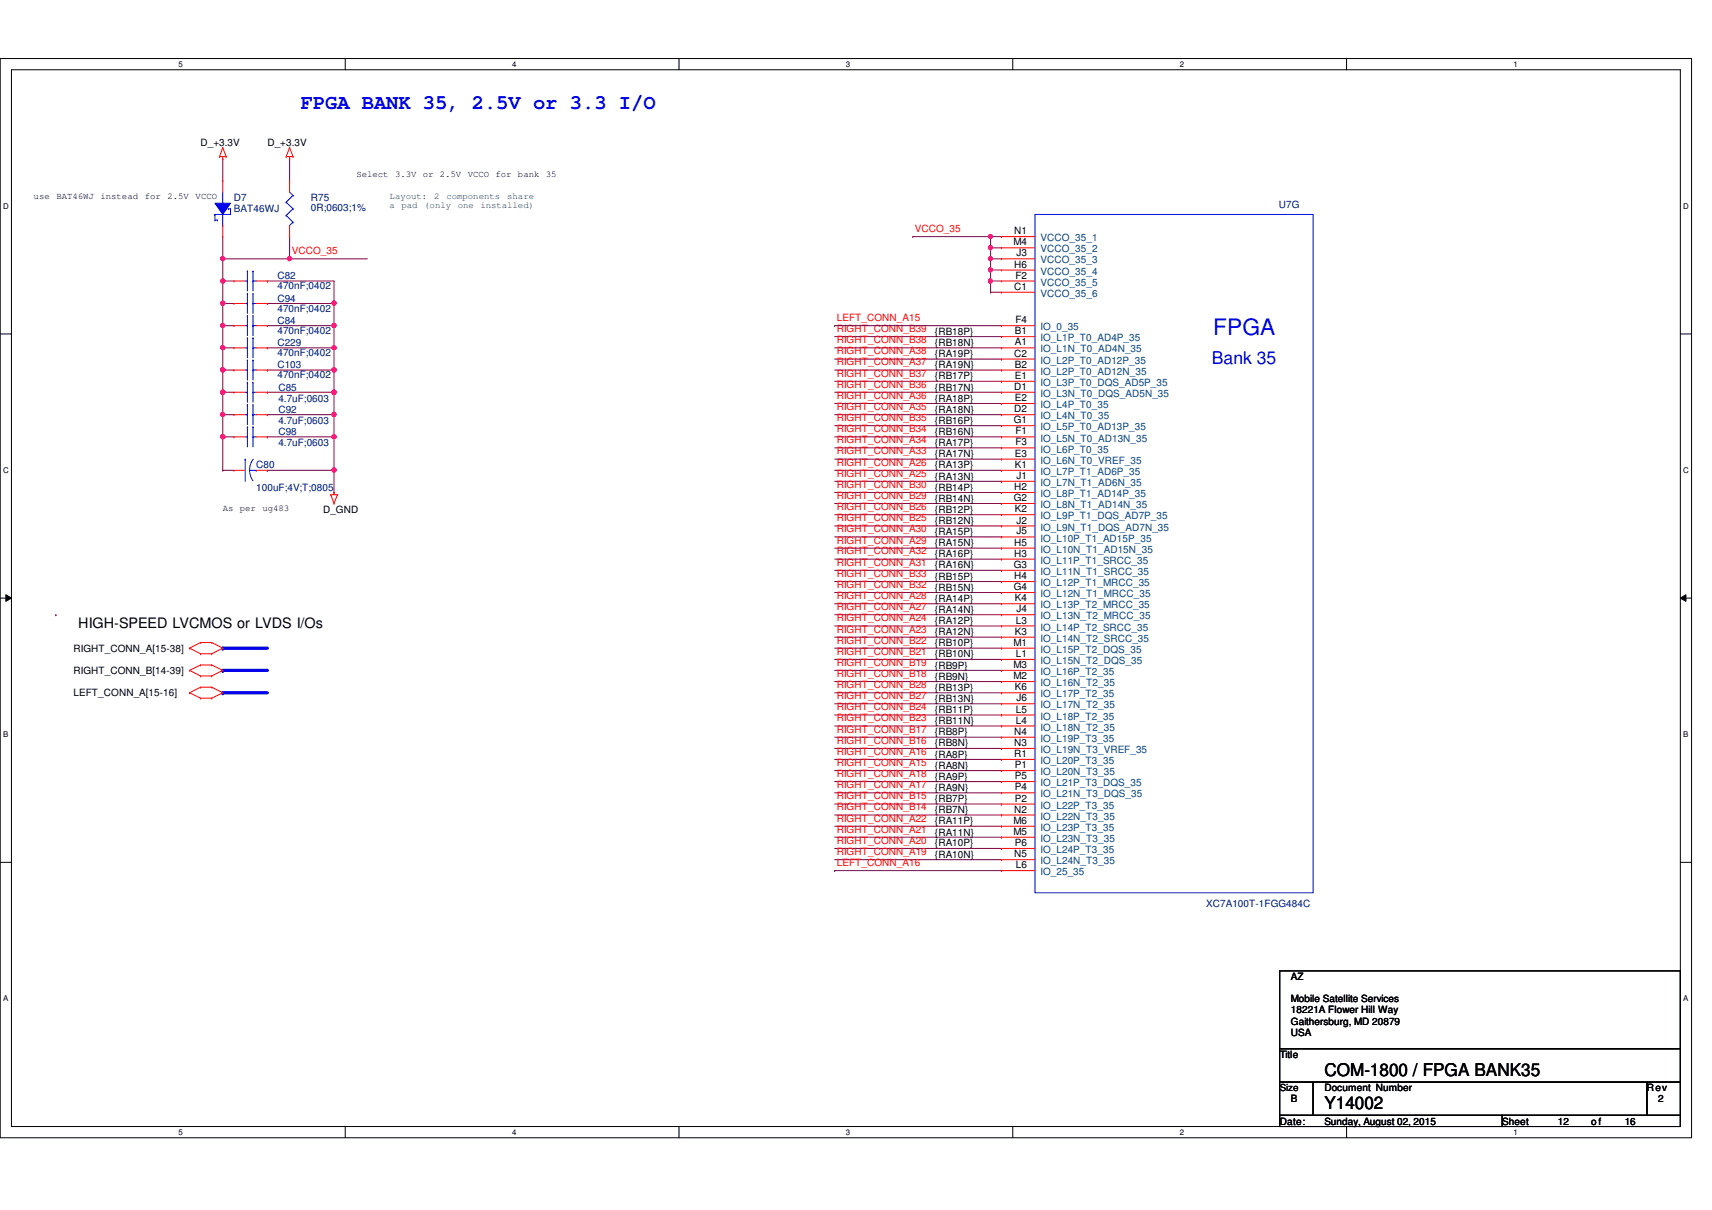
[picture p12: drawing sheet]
<svg xmlns="http://www.w3.org/2000/svg" width="297mm" height="210mm" viewBox="0 0 297 210" stroke-linecap="round" stroke-linejoin="round" font-family="sans-serif">
<path d="M0 10.2h293.5v187.2h-293.5zM2 12.1h289.5v183.4h-289.5z" fill="none" stroke="#000" stroke-width=".17"/>
<g fill="#fff">
<path d="M30.9 10.4h.8v1.5h-.8z"/>
<path d="M30.9 195.7h.8v1.5h-.8z"/>
</g>
<path d="M59.9 10.2v1.9M59.9 195.5v1.9" fill="none" stroke="#000" stroke-width=".17"/>
<g fill="#fff">
<path d="M88.9 10.4h.7v1.5h-.7z"/>
<path d="M88.9 195.7h.7v1.5h-.7z"/>
</g>
<path d="M117.8 10.2v1.9M117.8 195.5v1.9" fill="none" stroke="#000" stroke-width=".17"/>
<g fill="#fff">
<path d="M146.8 10.4h.7v1.5h-.7z"/>
<path d="M146.8 195.7h.7v1.5h-.7z"/>
</g>
<path d="M175.7 10.2v1.9M175.7 195.5v1.9" fill="none" stroke="#000" stroke-width=".17"/>
<g fill="#fff">
<path d="M204.7 10.4h.7v1.5h-.7z"/>
<path d="M204.7 195.7h.7v1.5h-.7z"/>
</g>
<path d="M233.6 10.2v1.9M233.6 195.5v1.9" fill="none" stroke="#000" stroke-width=".17"/>
<g fill="#fff">
<path d="M262.6 10.4h.8v1.5h-.8z"/>
<path d="M262.6 195.7h.8v1.5h-.8z"/>
<path d="M.5 35h1v1.5h-1z"/>
<path d="M292.1 35h.9v1.5h-.9z"/>
<path d="M.5 80.9h1v1.5h-1z"/>
<path d="M292.1 80.9h.9v1.5h-.9z"/>
</g>
<path d="M0 58h2M291.5 58h2" fill="none" stroke="#000" stroke-width=".17"/>
<g fill="#fff">
<path d="M.5 126.7h.9v1.5h-.9z"/>
<path d="M292.1 126.7h.8v1.5h-.8z"/>
</g>
<path d="M0 103.8h2M1 103.2l1 .6-1 .6zM291.5 103.8l1-.6v1.2zM291.5 103.8h2" fill="none" stroke="#000" stroke-width=".17"/>
<path d="M1 103.2l1 .6-1 .6zM291.5 103.8l1-.6v1.2z" fill="#000"/>
<g fill="#fff">
<path d="M.5 172.6h.9v1.5h-.9z"/>
<path d="M292.1 172.6h.8v1.5h-.8z"/>
</g>
<path d="M0 149.6h2M291.5 149.6h2" fill="none" stroke="#000" stroke-width=".17"/>
<path d="M38.6 56.5h.1M38.6 56.5h2M46.4 48.8h.1M46.4 56.5h.1M46.4 56.5h11.6M46.4 48.8h11.6M58 56.5h.1M58 52.7v3.8M38.6 60.4h.1M38.6 60.4h2M46.4 60.4h.1M46.4 60.4h11.6" fill="none" stroke="#800040" stroke-width=".17"/>
<circle cx="58" cy="56.5" r=".37" fill="#f0f"/>
<circle cx="58" cy="56.5" r=".37" fill="none" stroke="#f0f" stroke-width=".17"/>
<path d="M38.6 48.8h.1M38.6 48.8h2" fill="none" stroke="#800040" stroke-width=".17"/>
<circle cx="38.6" cy="48.8" r=".38" fill="#f0f"/>
<circle cx="38.6" cy="48.8" r=".38" fill="none" stroke="#f0f" stroke-width=".17"/>
<path d="M38.6 56.5v3.9M38.6 60.4h.1" fill="none" stroke="#800040" stroke-width=".17"/>
<circle cx="38.7" cy="60.3" r=".37" fill="#f0f"/>
<circle cx="38.7" cy="60.3" r=".37" fill="none" stroke="#f0f" stroke-width=".17"/>
<path d="M38.6 56.5h.1M38.6 52.7v3.8" fill="none" stroke="#800040" stroke-width=".17"/>
<circle cx="38.7" cy="56.5" r=".37" fill="#f0f"/>
<circle cx="38.7" cy="56.5" r=".37" fill="none" stroke="#f0f" stroke-width=".17"/>
<path d="M38.6 68.1h.1M38.6 64.2v3.9" fill="none" stroke="#800040" stroke-width=".17"/>
<circle cx="38.7" cy="64.2" r=".37" fill="#f0f"/>
<circle cx="38.7" cy="64.2" r=".37" fill="none" stroke="#f0f" stroke-width=".17"/>
<circle cx="38.6" cy="68.1" r=".38" fill="#f0f"/>
<circle cx="38.6" cy="68.1" r=".38" fill="none" stroke="#f0f" stroke-width=".17"/>
<path d="M38.6 44.9h.1M38.6 52.7h.1M38.6 41.1v3.8M38.6 52.7h2M46.4 52.7h.1M46.4 52.7h11.6" fill="none" stroke="#800040" stroke-width=".17"/>
<circle cx="58" cy="52.6" r=".38" fill="#f0f"/>
<circle cx="58" cy="52.6" r=".38" fill="none" stroke="#f0f" stroke-width=".17"/>
<path d="M58 68.1h.1M58 64.2v3.9" fill="none" stroke="#800040" stroke-width=".17"/>
<circle cx="58" cy="64.2" r=".37" fill="#f0f"/>
<circle cx="58" cy="64.2" r=".37" fill="none" stroke="#f0f" stroke-width=".17"/>
<circle cx="58" cy="68.1" r=".38" fill="#f0f"/>
<circle cx="58" cy="68.1" r=".38" fill="none" stroke="#f0f" stroke-width=".17"/>
<path d="M58 52.7h.1M58 48.8v3.9M58 75.8v5.8M58 81.6h.1" fill="none" stroke="#800040" stroke-width=".17"/>
<circle cx="58" cy="81.6" r=".38" fill="#f0f"/>
<circle cx="58" cy="81.6" r=".38" fill="none" stroke="#f0f" stroke-width=".17"/>
<path d="M46.4 75.8h.1M46.4 75.8h11.6" fill="none" stroke="#800040" stroke-width=".17"/>
<circle cx="58" cy="75.8" r=".37" fill="#f0f"/>
<circle cx="58" cy="75.8" r=".37" fill="none" stroke="#f0f" stroke-width=".17"/>
<path d="M38.6 75.8h.1M38.6 64.2h.1M38.6 75.8h2M38.6 64.2h2M46.4 64.2h.1M46.4 68.1h.1M46.4 64.2h11.6M46.4 68.1h11.6" fill="none" stroke="#800040" stroke-width=".17"/>
<circle cx="58" cy="68.1" r=".38" fill="#f0f"/>
<circle cx="58" cy="68.1" r=".38" fill="none" stroke="#f0f" stroke-width=".17"/>
<path d="M38.6 68.1h.1M38.6 68.1h2" fill="none" stroke="#800040" stroke-width=".17"/>
<circle cx="38.6" cy="68.1" r=".38" fill="#f0f"/>
<circle cx="38.6" cy="68.1" r=".38" fill="none" stroke="#f0f" stroke-width=".17"/>
<path d="M46.4 72h.1M46.4 72h11.6" fill="none" stroke="#800040" stroke-width=".17"/>
<circle cx="58" cy="71.9" r=".38" fill="#f0f"/>
<circle cx="58" cy="71.9" r=".38" fill="none" stroke="#f0f" stroke-width=".17"/>
<path d="M38.6 72h.1M38.6 75.8h.1M38.6 72h2M38.6 75.8v5.8M58 75.8h.1M58 72h.1M58 68.1v7.7" fill="none" stroke="#800040" stroke-width=".17"/>
<circle cx="38.7" cy="75.8" r=".37" fill="#f0f"/>
<circle cx="38.7" cy="75.8" r=".37" fill="none" stroke="#f0f" stroke-width=".17"/>
<path d="M38.6 72h.1M38.6 68.1v3.9" fill="none" stroke="#800040" stroke-width=".17"/>
<circle cx="38.6" cy="71.9" r=".38" fill="#f0f"/>
<circle cx="38.6" cy="71.9" r=".38" fill="none" stroke="#f0f" stroke-width=".17"/>
<path d="M38.6 64.2h.1M38.6 60.4v3.8M38.6 81.6h.1M38.6 81.6h2M46.4 81.6h.1M46.4 81.6h11.6" fill="none" stroke="#800040" stroke-width=".17"/>
<circle cx="38.7" cy="64.2" r=".37" fill="#f0f"/>
<circle cx="38.7" cy="64.2" r=".37" fill="none" stroke="#f0f" stroke-width=".17"/>
<path d="M58 64.2h.1M58 60.4v3.8" fill="none" stroke="#800040" stroke-width=".17"/>
<circle cx="58" cy="64.2" r=".37" fill="#f0f"/>
<circle cx="58" cy="64.2" r=".37" fill="none" stroke="#f0f" stroke-width=".17"/>
<path d="M38.6 75.8h.1M38.6 72v3.8" fill="none" stroke="#800040" stroke-width=".17"/>
<circle cx="38.7" cy="75.8" r=".37" fill="#f0f"/>
<circle cx="38.7" cy="75.8" r=".37" fill="none" stroke="#f0f" stroke-width=".17"/>
<path d="M38.6 52.7h.1M38.6 48.8v3.9M58 85.5h.1M58 81.6v3.9" fill="none" stroke="#800040" stroke-width=".17"/>
<circle cx="38.6" cy="52.6" r=".38" fill="#f0f"/>
<circle cx="38.6" cy="52.6" r=".38" fill="none" stroke="#f0f" stroke-width=".17"/>
<path d="M58 56.5v3.9M58 60.4h.1" fill="none" stroke="#800040" stroke-width=".17"/>
<circle cx="58" cy="60.3" r=".37" fill="#f0f"/>
<circle cx="58" cy="60.3" r=".37" fill="none" stroke="#f0f" stroke-width=".17"/>
<path d="M50.2 27.6h.1M50.2 27.6v3.8M38.6 44.9h.1M38.6 44.9h11.6M50.2 44.9h.1M50.2 41.1v3.8" fill="none" stroke="#800040" stroke-width=".17"/>
<circle cx="38.7" cy="44.9" r=".37" fill="#f0f"/>
<circle cx="38.7" cy="44.9" r=".37" fill="none" stroke="#f0f" stroke-width=".17"/>
<path d="M38.6 48.8h.1M38.6 44.9v3.9M50.2 44.9h.1M50.2 44.9h13.6" fill="none" stroke="#800040" stroke-width=".17"/>
<circle cx="50.2" cy="44.9" r=".37" fill="#f0f"/>
<circle cx="50.2" cy="44.9" r=".37" fill="none" stroke="#f0f" stroke-width=".17"/>
<path d="M171.9 41.1h.1M171.9 44.9h.1M171.9 41.1h1.9M171.9 44.9h1.9" fill="none" stroke="#800040" stroke-width=".17"/>
<circle cx="171.8" cy="44.9" r=".37" fill="#f0f"/>
<circle cx="171.8" cy="44.9" r=".37" fill="none" stroke="#f0f" stroke-width=".17"/>
<path d="M171.9 48.8h.1M171.9 43h.1M171.9 46.9h.1M171.9 50.7h.1M171.9 48.8h1.9M171.9 43h1.9M171.9 46.9h1.9M171.9 50.7h1.9M171.9 48.8v1.9" fill="none" stroke="#800040" stroke-width=".17"/>
<circle cx="171.8" cy="48.8" r=".38" fill="#f0f"/>
<circle cx="171.8" cy="48.8" r=".38" fill="none" stroke="#f0f" stroke-width=".17"/>
<path d="M171.9 44.9h.1M171.9 46.9h.1M171.9 44.9v3.9" fill="none" stroke="#800040" stroke-width=".17"/>
<circle cx="171.8" cy="46.8" r=".37" fill="#f0f"/>
<circle cx="171.8" cy="46.8" r=".37" fill="none" stroke="#f0f" stroke-width=".17"/>
<path d="M171.9 41.1h.1M171.9 43h.1M171.9 41.1v3.8" fill="none" stroke="#800040" stroke-width=".17"/>
<circle cx="171.8" cy="43" r=".38" fill="#f0f"/>
<circle cx="171.8" cy="43" r=".38" fill="none" stroke="#f0f" stroke-width=".17"/>
<path d="M158.4 41.1h.1M158.4 41.1h13.5" fill="none" stroke="#800040" stroke-width=".17"/>
<circle cx="171.8" cy="41" r=".37" fill="#f0f"/>
<circle cx="171.8" cy="41" r=".37" fill="none" stroke="#f0f" stroke-width=".17"/>
<path d="M38.6 116.3h7.8" fill="none" stroke="#00f" stroke-width=".55"/>
<circle cx="38.6" cy="116.3" r=".28" fill="#00f"/>
<path d="M38.6 112.5h7.8" fill="none" stroke="#00f" stroke-width=".55"/>
<circle cx="38.6" cy="112.5" r=".28" fill="#00f"/>
<g fill="none" stroke="#800040" stroke-width=".17">
<path d="M144.8 56.5h.1M144.8 58.4h29M144.8 56.5h29M173.8 58.4h.1M144.8 60.4h29M144.8 62.3h29M144.8 64.2h29M144.8 66.2h29M144.8 68.1h29M144.8 70h29M144.8 72h29M144.8 73.9h29"/>
<path d="M144.8 75.8h29M144.8 77.7h29M144.8 79.7h29M173.8 60.4h.1M173.8 62.3h.1M173.8 64.2h.1M173.8 66.2h.1M173.8 68.1h.1M173.8 70h.1M173.8 72h.1M173.8 73.9h.1M173.8 75.8h.1"/>
<path d="M173.8 77.7h.1M173.8 79.7h.1M144.8 81.6h29M144.8 83.5h29M144.8 85.5h29M144.8 87.4h29M144.8 89.3h29M144.8 91.3h29M144.8 93.2h29M144.8 95.1h29M144.8 97h29M144.8 99h29"/>
<path d="M173.8 81.6h.1M173.8 83.5h.1M173.8 85.5h.1M173.8 87.4h.1M173.8 89.3h.1M173.8 91.3h.1M173.8 93.2h.1M173.8 95.1h.1M173.8 97h.1M173.8 99h.1M144.8 100.9h29M144.8 102.8h29"/>
<path d="M144.8 104.8h29M144.8 106.7h29M144.8 108.6h29M144.8 110.6h29M144.8 112.5h29M144.8 114.4h29M144.8 116.3h29M144.8 118.3h29M173.8 100.9h.1M173.8 102.8h.1M173.8 104.8h.1M173.8 106.7h.1"/>
<path d="M173.8 108.6h.1M173.8 110.6h.1M173.8 112.5h.1M173.8 114.4h.1M173.8 116.3h.1M173.8 118.3h.1M144.8 120.2h29M144.8 122.1h29M144.8 124.1h29M144.8 126h29M144.8 127.9h29M144.8 129.9h29"/>
<path d="M144.8 131.8h29M144.8 133.7h29M144.8 135.6h29M144.8 137.6h29M144.8 139.5h29M173.8 120.2h.1M173.8 122.1h.1M173.8 124.1h.1M173.8 126h.1M173.8 127.9h.1M173.8 129.9h.1M173.8 131.8h.1"/>
<path d="M173.8 133.7h.1M173.8 135.6h.1M173.8 137.6h.1M173.8 139.5h.1M144.8 151.1h.1M144.8 141.4h29M144.8 143.4h29M144.8 145.3h29M144.8 147.2h29M144.8 149.2h29M144.8 151.1h29M173.8 141.4h.1"/>
<path d="M173.8 143.4h.1M173.8 145.3h.1M173.8 147.2h.1M173.8 149.2h.1"/>
</g>
<path d="M38.6 120.2h7.8" fill="none" stroke="#00f" stroke-width=".55"/>
<circle cx="38.6" cy="120.2" r=".28" fill="#00f"/>
<path d="M38.6 27.6h.1M38.6 27.6v3.8M9.7 106.7h.1" fill="none" stroke="#800040" stroke-width=".17"/>
<g fill="none" stroke="#f00" stroke-width=".17">
<path d="M38.1 27.2h.1M38.1 27.2h1.1M38.6 27.6h.1M38.6 25.6h.1M38.6 27.2v.4M38.6 25.6l-.5 1.6M38.6 25.6l.6 1.6M39.2 27.2h.1M49.7 27.2h.1M49.7 27.2h1.1M50.2 27.6h.1M50.2 25.6h.1"/>
<path d="M50.2 31.4h.1M50.2 27.2v.4M50.2 31.4v2M50.2 39.1v2M50.2 25.6l-.5 1.6M50.2 25.6l.6 1.6M50.8 27.2h.1M40.6 56.5h.1M40.6 56.5h1.9M44.4 56.5h2M46.4 56.5h.1M50.2 41.1h.1"/>
<path d="M173.8 41.1h.1M173.8 43h.1M173.8 44.9h.1M173.8 46.9h.1M173.8 48.8h.1M173.8 50.7h.1M173.8 56.5h.1M173.8 58.4h.1M173.8 41.1h5.8M173.8 43h5.8M173.8 44.9h5.8M173.8 46.9h5.8"/>
<path d="M173.8 48.8h5.8M173.8 50.7h5.8M173.8 56.5h5.8M173.8 58.4h5.8M40.6 68.1h.1M40.6 64.2h.1M40.6 68.1h1.9M40.6 64.2h1.9M44.4 68.1h2M44.4 64.2h2M46.4 68.1h.1M46.4 64.2h.1"/>
<path d="M173.8 60.4h.1M173.8 62.3h.1M173.8 64.2h.1M173.8 66.2h.1M173.8 68.1h.1M173.8 70h.1M173.8 72h.1M173.8 73.9h.1M173.8 75.8h.1M173.8 77.7h.1M173.8 79.7h.1M173.8 68.1h5.8"/>
<path d="M173.8 64.2h5.8M173.8 60.4h5.8M173.8 62.3h5.8M173.8 66.2h5.8M173.8 70h5.8M173.8 72h5.8M173.8 73.9h5.8M173.8 75.8h5.8M173.8 77.7h5.8M173.8 79.7h5.8M57.4 85.9h.1M57.4 85.9h1.1"/>
<path d="M57.4 85.9l.6 1.5M58 85.5h.1M58 87.4h.1M58 85.5v.4M58.5 85.9h.1M58.5 85.9l-.5 1.5M173.8 81.6h.1M173.8 83.5h.1M173.8 85.5h.1M173.8 87.4h.1M173.8 89.3h.1M173.8 91.3h.1"/>
<path d="M173.8 93.2h.1M173.8 95.1h.1M173.8 97h.1M173.8 99h.1M173.8 81.6h5.8M173.8 83.5h5.8M173.8 85.5h5.8M173.8 87.4h5.8M173.8 89.3h5.8M173.8 91.3h5.8M173.8 93.2h5.8M173.8 95.1h5.8"/>
<path d="M173.8 97h5.8M173.8 99h5.8M32.9 116.3h.1M32.9 112.5h.1M32.9 116.3l1.9 1M32.9 112.5l1.9 1M34.8 117.3h.1M34.8 115.4h.1M34.8 113.5h.1M34.8 111.5h.1M34.8 119.3h.1M34.8 117.3h1.9"/>
<path d="M34.8 115.4h1.9M34.8 115.4l-1.9 .9M34.8 113.5h1.9M34.8 111.5h1.9M34.8 111.5l-1.9 1M34.8 119.3h1.9M34.8 119.3l-1.9 .9M36.7 117.3h.1M36.7 115.4h.1M36.7 113.5h.1M36.7 111.5h.1M36.7 119.3h.1"/>
<path d="M36.7 115.4l1.9 .9M36.7 111.5l1.9 1M36.7 119.3l1.9 .9M38.6 116.3h.1M38.6 112.5h.1M38.6 116.3l-1.9 1M38.6 112.5l-1.9 1M173.8 100.9h.1M173.8 102.8h.1M173.8 104.8h.1M173.8 106.7h.1M173.8 108.6h.1"/>
<path d="M173.8 110.6h.1M173.8 112.5h.1M173.8 114.4h.1M173.8 116.3h.1M173.8 118.3h.1M173.8 100.9h5.8M173.8 102.8h5.8M173.8 104.8h5.8M173.8 106.7h5.8M173.8 108.6h5.8M173.8 110.6h5.8M173.8 112.5h5.8"/>
<path d="M173.8 114.4h5.8M173.8 116.3h5.8M173.8 118.3h5.8M32.9 120.2h.1M32.9 120.2l1.9 1M34.8 121.2h.1M34.8 121.2h1.9M36.7 121.2h.1M38.6 120.2h.1M38.6 120.2l-1.9 1M173.8 120.2h.1M173.8 122.1h.1"/>
<path d="M173.8 124.1h.1M173.8 126h.1M173.8 127.9h.1M173.8 129.9h.1M173.8 131.8h.1M173.8 133.7h.1M173.8 135.6h.1M173.8 137.6h.1M173.8 139.5h.1M173.8 120.2h5.8M173.8 122.1h5.8M173.8 124.1h5.8"/>
<path d="M173.8 126h5.8M173.8 127.9h5.8M173.8 129.9h5.8M173.8 131.8h5.8M173.8 133.7h5.8M173.8 135.6h5.8M173.8 137.6h5.8M173.8 139.5h5.8M173.8 141.4h.1M173.8 143.4h.1M173.8 145.3h.1M173.8 147.2h.1"/>
<path d="M173.8 149.2h.1M173.8 151.1h.1M173.8 141.4h5.8M173.8 143.4h5.8M173.8 145.3h5.8M173.8 147.2h5.8M173.8 149.2h5.8M173.8 151.1h5.8"/>
</g>
<path d="M222 168.5h69.5v13.5h-69.5zM222 182h69.5v5.8h-69.5zM222 187.8h5.8v5.7h-5.8zM222 193.5h38.6v2h-38.6zM227.8 187.8h57.9v5.7h-57.9zM260.6 193.5h30.9v2h-30.9zM285.7 187.8h5.8v5.7h-5.8z" fill="none" stroke="#000" stroke-width=".17"/>
<g fill="none" stroke="#00f" stroke-width=".17">
<path d="M37.3 37.2h.1M37.3 38.2h.1M37.3 37.2v1M38.6 35.3h.1M38.6 39.1h.1M38.6 33.4v1.9M38.6 37.2v1.9M40 36.2h.1M40 36.2v1h-2.7M49.7 35.1h.1M49.7 37.4h.1M49.7 35.1l1.1 1.1"/>
<path d="M49.7 37.4l1.1 1.2M50.2 39.1h.1M50.2 33.4l.6 .5M50.8 33.9h.1M50.8 36.2h.1M50.8 38.6h.1M50.8 33.9l-1.1 1.2M50.8 36.2l-1.1 1.2M50.8 38.6l-.6 .5M179.6 37.2h48.2v117.7h-48.2zM42.5 56.5h.4M42.9 56.5h.1"/>
<path d="M42.9 54.8h.1M42.9 54.8v3.5M43.9 54.8h.1M43.9 56.5h.1M43.9 54.8v3.5M43.9 56.5h.5M42.5 68.1h.4M42.5 64.2h.4M42.9 68.1h.1M42.9 66.3h.1M42.9 64.2h.1M42.9 62.5h.1"/>
<path d="M42.9 62.5v3.5M42.9 66.3v3.5M43.9 66.3h.1M43.9 68.1h.1M43.9 62.5h.1M43.9 64.2h.1M43.9 68.1h.5M43.9 62.5v3.5M43.9 66.3v3.5M43.9 64.2h.5"/>
</g>
<path d="M37.3 35.3h2.7l-1.4 1.9z" fill-rule="evenodd" fill="#00f"/>
<g fill="none" stroke="#00f" stroke-width=".17">
<path d="M37.3 35.3h2.7l-1.4 1.9zM37.3 38.2h.4M37.7 38.2h.1M39.6 36.2h.1M39.6 36.2h.4M42.5 48.8h.4M42.5 52.7h.4M42.9 48.8h.1M42.9 47h.1M42.9 58.6h.1M42.9 52.7h.1M42.9 50.9h.1"/>
<path d="M42.9 47v3.5M42.9 50.9v3.5M42.9 58.6v3.5M43.9 47h.1M43.9 48.8h.1M43.9 58.6h.1M43.9 50.9h.1M43.9 52.7h.1M43.9 48.8h.5M43.9 47v3.5M43.9 50.9v3.5M43.9 58.6v3.5"/>
<path d="M43.9 52.7h.5M42.5 79.7h.1M42.5 60.4h.4M42.5 72h.4M42.5 79.7v3.8M42.5 75.8h.4M42.9 60.4h.1M42.9 72h.1M42.9 70.2h.1M42.9 75.8h.1M42.9 74.1h.1M42.9 70.2v3.5"/>
<path d="M42.9 74.1v3.5M43.9 60.4h.1M43.9 70.2h.1M43.9 72h.1M43.9 74.1h.1M43.9 75.8h.1M43.9 70.2v3.5M43.9 74.1v3.5M43.9 60.4h.5M43.9 72h.5M43.9 75.8h.5M43.9 79.7a3.2 3.2 0 0 0 0 3.7"/>
<path d="M43.3 81.6h1.1M44.4 81.6h.1"/>
</g>
<g fill="none" stroke="#f00" stroke-width=".17">
<path d="M38.6 31.4h.1M38.6 31.4v2M38.6 39.1v2M38.6 41.1h.1M40.6 48.8h.1M40.6 52.7h.1M40.6 48.8h1.9M40.6 52.7h1.9M44.4 48.8h2M44.4 52.7h2M46.4 48.8h.1M46.4 52.7h.1"/>
<path d="M40.6 60.4h.1M40.6 72h.1M40.6 75.8h.1M40.6 60.4h1.9M40.6 72h1.9M40.6 75.8h1.9M44.4 60.4h2M44.4 72h2M44.4 75.8h2M46.4 60.4h.1M46.4 72h.1M46.4 75.8h.1"/>
<path d="M40.6 81.6h.1M40.6 81.6h1.9M44.4 81.6h2M46.4 81.6h.1"/>
</g>
<circle cx="58" cy="56.5" r=".37" fill="#f0f"/>
<circle cx="58" cy="56.5" r=".37" fill="none" stroke="#f0f" stroke-width=".17"/>
<circle cx="38.6" cy="48.8" r=".38" fill="#f0f"/>
<circle cx="38.6" cy="48.8" r=".38" fill="none" stroke="#f0f" stroke-width=".17"/>
<circle cx="38.7" cy="60.3" r=".37" fill="#f0f"/>
<circle cx="38.7" cy="60.3" r=".37" fill="none" stroke="#f0f" stroke-width=".17"/>
<circle cx="38.7" cy="56.5" r=".37" fill="#f0f"/>
<circle cx="38.7" cy="56.5" r=".37" fill="none" stroke="#f0f" stroke-width=".17"/>
<circle cx="38.7" cy="64.2" r=".37" fill="#f0f"/>
<circle cx="38.7" cy="64.2" r=".37" fill="none" stroke="#f0f" stroke-width=".17"/>
<circle cx="38.6" cy="68.1" r=".38" fill="#f0f"/>
<circle cx="38.6" cy="68.1" r=".38" fill="none" stroke="#f0f" stroke-width=".17"/>
<circle cx="58" cy="52.6" r=".38" fill="#f0f"/>
<circle cx="58" cy="52.6" r=".38" fill="none" stroke="#f0f" stroke-width=".17"/>
<circle cx="58" cy="64.2" r=".37" fill="#f0f"/>
<circle cx="58" cy="64.2" r=".37" fill="none" stroke="#f0f" stroke-width=".17"/>
<circle cx="58" cy="68.1" r=".38" fill="#f0f"/>
<circle cx="58" cy="68.1" r=".38" fill="none" stroke="#f0f" stroke-width=".17"/>
<circle cx="58" cy="81.6" r=".38" fill="#f0f"/>
<circle cx="58" cy="81.6" r=".38" fill="none" stroke="#f0f" stroke-width=".17"/>
<circle cx="58" cy="75.8" r=".37" fill="#f0f"/>
<circle cx="58" cy="75.8" r=".37" fill="none" stroke="#f0f" stroke-width=".17"/>
<circle cx="58" cy="68.1" r=".38" fill="#f0f"/>
<circle cx="58" cy="68.1" r=".38" fill="none" stroke="#f0f" stroke-width=".17"/>
<circle cx="38.6" cy="68.1" r=".38" fill="#f0f"/>
<circle cx="38.6" cy="68.1" r=".38" fill="none" stroke="#f0f" stroke-width=".17"/>
<circle cx="58" cy="71.9" r=".38" fill="#f0f"/>
<circle cx="58" cy="71.9" r=".38" fill="none" stroke="#f0f" stroke-width=".17"/>
<circle cx="38.7" cy="75.8" r=".37" fill="#f0f"/>
<circle cx="38.7" cy="75.8" r=".37" fill="none" stroke="#f0f" stroke-width=".17"/>
<circle cx="38.6" cy="71.9" r=".38" fill="#f0f"/>
<circle cx="38.6" cy="71.9" r=".38" fill="none" stroke="#f0f" stroke-width=".17"/>
<circle cx="38.7" cy="64.2" r=".37" fill="#f0f"/>
<circle cx="38.7" cy="64.2" r=".37" fill="none" stroke="#f0f" stroke-width=".17"/>
<circle cx="58" cy="64.2" r=".37" fill="#f0f"/>
<circle cx="58" cy="64.2" r=".37" fill="none" stroke="#f0f" stroke-width=".17"/>
<circle cx="38.7" cy="75.8" r=".37" fill="#f0f"/>
<circle cx="38.7" cy="75.8" r=".37" fill="none" stroke="#f0f" stroke-width=".17"/>
<circle cx="38.6" cy="52.6" r=".38" fill="#f0f"/>
<circle cx="38.6" cy="52.6" r=".38" fill="none" stroke="#f0f" stroke-width=".17"/>
<circle cx="58" cy="60.3" r=".37" fill="#f0f"/>
<circle cx="58" cy="60.3" r=".37" fill="none" stroke="#f0f" stroke-width=".17"/>
<circle cx="38.7" cy="44.9" r=".37" fill="#f0f"/>
<circle cx="38.7" cy="44.9" r=".37" fill="none" stroke="#f0f" stroke-width=".17"/>
<circle cx="50.2" cy="44.9" r=".37" fill="#f0f"/>
<circle cx="50.2" cy="44.9" r=".37" fill="none" stroke="#f0f" stroke-width=".17"/>
<circle cx="171.8" cy="44.9" r=".37" fill="#f0f"/>
<circle cx="171.8" cy="44.9" r=".37" fill="none" stroke="#f0f" stroke-width=".17"/>
<circle cx="171.8" cy="48.8" r=".38" fill="#f0f"/>
<circle cx="171.8" cy="48.8" r=".38" fill="none" stroke="#f0f" stroke-width=".17"/>
<circle cx="171.8" cy="46.8" r=".37" fill="#f0f"/>
<circle cx="171.8" cy="46.8" r=".37" fill="none" stroke="#f0f" stroke-width=".17"/>
<circle cx="171.8" cy="43" r=".38" fill="#f0f"/>
<circle cx="171.8" cy="43" r=".38" fill="none" stroke="#f0f" stroke-width=".17"/>
<circle cx="171.8" cy="41" r=".37" fill="#f0f"/>
<circle cx="171.8" cy="41" r=".37" fill="none" stroke="#f0f" stroke-width=".17"/>
<text font-size="3.9" fill="#00f" x="210.5" y="58.1">FPGA</text>
<text font-size="3.6" fill="#00f" x="52.2" y="18.9">FPGA BANK 35, 2.5V or 3.3 I/O</text>
<text font-size="3" fill="#00f" x="210.3" y="63.1">Bank 35</text>
<g font-size="3">
<text x="229.8" y="186.6">COM-1800 / FPGA BANK35</text>
<text x="229.8" y="192.4">Y14002</text>
</g>
<text font-size="2.5" x="13.6" y="108.9">HIGH-SPEED LVCMOS or LVDS I/Os</text>
<g font-size="1.7">
<text x="34.8" y="25.3">D_+3.3V</text>
<text x="46.4" y="25.3">D_+3.3V</text>
<text x="176" y="40.6">N1</text>
<text x="175.8" y="42.6">M4</text>
<text x="176" y="46.4">H6</text>
<text x="176.4" y="44.5">J3</text>
<text x="176" y="50.3">C1</text>
<text x="176.2" y="48.3">F2</text>
<text x="162.2" y="58.1">{RB18P}</text>
<text x="176.1" y="58">B1</text>
<text x="176.1" y="59.9">A1</text>
<text x="176.2" y="56.1">F4</text>
<text x="162.2" y="60">{RB18N}</text>
<text x="162.2" y="62">{RA19P}</text>
<text x="162.2" y="63.9">{RA19N}</text>
<text x="162.2" y="65.8">{RB17P}</text>
<text x="176" y="61.9">C2</text>
<text x="176.1" y="63.8">B2</text>
<text x="176.1" y="65.7">E1</text>
<text x="162.2" y="67.8">{RB17N}</text>
<text x="162.2" y="69.7">{RA18P}</text>
<text x="162.2" y="71.6">{RA18N}</text>
<text x="176" y="67.6">D1</text>
<text x="176" y="71.5">D2</text>
<text x="176.1" y="69.6">E2</text>
<text x="162.2" y="73.6">{RB16P}</text>
<text x="162.2" y="75.5">{RB16N}</text>
<text x="162.2" y="77.4">{RA17P}</text>
<text x="175.9" y="73.4">G1</text>
<text x="176.2" y="75.4">F1</text>
<text x="176.2" y="77.3">F3</text>
<text x="162.2" y="79.3">{RA17N}</text>
<text x="162.2" y="81.3">{RA13P}</text>
<text x="162.2" y="83.2">{RA13N}</text>
<text x="176.1" y="79.2">E3</text>
<text x="176.1" y="81.2">K1</text>
<text x="176.4" y="83.1">J1</text>
<text x="56" y="89">D_GND</text>
<text x="162.2" y="85.1">{RB14P}</text>
<text x="162.2" y="87.1">{RB14N}</text>
<text x="162.2" y="89">{RB12P}</text>
<text x="175.9" y="87">G2</text>
<text x="176" y="85">H2</text>
<text x="176.1" y="88.9">K2</text>
<text x="162.2" y="90.9">{RB12N}</text>
<text x="162.2" y="92.9">{RA15P}</text>
<text x="162.2" y="94.8">{RA15N}</text>
<text x="176" y="94.7">H5</text>
<text x="176.4" y="90.8">J2</text>
<text x="176.4" y="92.8">J5</text>
<text x="162.2" y="96.7">{RA16P}</text>
<text x="162.2" y="98.6">{RA16N}</text>
<text x="162.2" y="100.6">{RB15P}</text>
<text x="175.9" y="98.6">G3</text>
<text x="176" y="96.6">H3</text>
<text x="176" y="100.5">H4</text>
<text x="162.2" y="102.5">{RB15N}</text>
<text x="162.2" y="104.4">{RA14P}</text>
<text x="162.2" y="106.4">{RA14N}</text>
<text x="175.9" y="102.4">G4</text>
<text x="176.1" y="104.4">K4</text>
<text x="176.4" y="106.3">J4</text>
<text x="12.8" y="113.1">RIGHT_CONN_A[15-38]</text>
<text x="162.2" y="108.3">{RA12P}</text>
<text x="162.2" y="110.2">{RA12N}</text>
<text x="162.2" y="112.2">{RB10P}</text>
<text x="175.8" y="112.1">M1</text>
<text x="176.1" y="110.2">K3</text>
<text x="176.3" y="108.2">L3</text>
<text x="12.8" y="117">RIGHT_CONN_B[14-39]</text>
<text x="162.2" y="114.1">{RB10N}</text>
<text x="162.2" y="116">{RB9P}</text>
<text x="162.2" y="117.9">{RB9N}</text>
<text x="162.2" y="119.9">{RB13P}</text>
<text x="175.8" y="115.9">M3</text>
<text x="175.8" y="117.9">M2</text>
<text x="176.1" y="119.8">K6</text>
<text x="176.3" y="114">L1</text>
<text x="12.8" y="120.9">LEFT_CONN_A[15-16]</text>
<text x="162.2" y="121.8">{RB13N}</text>
<text x="162.2" y="123.7">{RB11P}</text>
<text x="162.2" y="125.7">{RB11N}</text>
<text x="176.3" y="123.7">L5</text>
<text x="176.3" y="125.6">L4</text>
<text x="176.4" y="121.7">J6</text>
<text x="162.2" y="127.6">{RB8P}</text>
<text x="162.2" y="129.5">{RB8N}</text>
<text x="162.2" y="131.5">{RA8P}</text>
<text x="176" y="127.5">N4</text>
<text x="176" y="129.5">N3</text>
<text x="176" y="131.4">R1</text>
<text x="162.2" y="133.4">{RA8N}</text>
<text x="162.2" y="135.3">{RA9P}</text>
<text x="162.2" y="137.2">{RA9N}</text>
<text x="176.1" y="133.3">P1</text>
<text x="176.1" y="135.2">P5</text>
<text x="176.1" y="137.2">P4</text>
<text x="162.2" y="139.2">{RB7P}</text>
<text x="162.2" y="141.1">{RB7N}</text>
<text x="162.2" y="143">{RA11P}</text>
<text x="175.8" y="143">M6</text>
<text x="176" y="141">N2</text>
<text x="176.1" y="139.1">P2</text>
<text x="162.2" y="145">{RA11N}</text>
<text x="162.2" y="146.9">{RA10P}</text>
<text x="162.2" y="148.8">{RA10N}</text>
<text x="175.8" y="144.9">M5</text>
<text x="176" y="148.8">N5</text>
<text x="176.1" y="146.8">P6</text>
<text x="176.3" y="150.7">L6</text>
<text x="224" y="170.1">AZ</text>
<text x="224" y="173.9">Mobile Satellite Services</text>
<text x="224" y="175.9">18221A Flower Hill Way</text>
<text x="224" y="177.8">Gaithersburg, MD 20879</text>
<text x="224" y="179.7">USA</text>
<text x="222" y="183.6">Title</text>
<text x="222" y="189.3">Size</text>
<text x="224" y="191.3">B</text>
<text x="229.8" y="189.4">Document Number</text>
<text x="285.7" y="189.4">Rev</text>
<text x="287.7" y="191.3">2</text>
<text x="222" y="195.2">Date:</text>
<text x="229.8" y="195.2">Sunday, August 02, 2015</text>
<text x="260.6" y="195.2">Sheet</text>
<text x="270.3" y="195.2">12</text>
<text x="276.1" y="195.2">of</text>
<text x="281.9" y="195.2">16</text>
</g>
<g font-size="1.7" fill="#000080">
<text x="40.6" y="35">D7</text>
<text x="53.9" y="35">R75</text>
<text x="40.6" y="36.9">BAT46WJ</text>
<text x="53.9" y="36.7">0R;0603;1%</text>
<text x="221.9" y="36.1">U7G</text>
<text x="48.1" y="48.5">C82</text>
<text x="48.1" y="50.2">470nF;0402</text>
<text x="48.1" y="52.3">C94</text>
<text x="48.1" y="56.2">C84</text>
<text x="48.1" y="57.9">470nF;0402</text>
<text x="48.1" y="54.1">470nF;0402</text>
<text x="48.1" y="63.9">C103</text>
<text x="48.1" y="65.7">470nF;0402</text>
<text x="48.1" y="60">C229</text>
<text x="48.1" y="61.8">470nF;0402</text>
<text x="48.3" y="67.8">C85</text>
<text x="48.3" y="69.7">4.7uF;0603</text>
<text x="48.3" y="71.6">C92</text>
<text x="48.3" y="73.6">4.7uF;0603</text>
<text x="48.3" y="75.5">C98</text>
<text x="48.3" y="77.4">4.7uF;0603</text>
<text x="44.4" y="81.3">C80</text>
<text x="44.4" y="85.1">100uF;4V;T;0805</text>
<text x="209.3" y="157.4">XC7A100T-1FGG484C</text>
</g>
<g font-size="1.7" fill="#f00">
<text x="158.7" y="40.3">VCCO_35</text>
<text x="50.6" y="44.1">VCCO_35</text>
<text x="145.2" y="57.6">RIGHT_CONN_B39</text>
<text x="145.2" y="59.6">RIGHT_CONN_B38</text>
<text x="145.2" y="55.7">LEFT_CONN_A15</text>
<text x="145.2" y="61.5">RIGHT_CONN_A38</text>
<text x="145.2" y="63.4">RIGHT_CONN_A37</text>
<text x="145.2" y="65.4">RIGHT_CONN_B37</text>
<text x="145.2" y="67.3">RIGHT_CONN_B36</text>
<text x="145.2" y="69.2">RIGHT_CONN_A36</text>
<text x="145.2" y="71.2">RIGHT_CONN_A35</text>
<text x="145.2" y="73.1">RIGHT_CONN_B35</text>
<text x="145.2" y="75">RIGHT_CONN_B34</text>
<text x="145.2" y="76.9">RIGHT_CONN_A34</text>
<text x="145.2" y="78.9">RIGHT_CONN_A33</text>
<text x="145.2" y="80.8">RIGHT_CONN_A26</text>
<text x="145.2" y="82.7">RIGHT_CONN_A25</text>
<text x="145.2" y="84.7">RIGHT_CONN_B30</text>
<text x="145.2" y="86.6">RIGHT_CONN_B29</text>
<text x="145.2" y="88.5">RIGHT_CONN_B26</text>
<text x="145.2" y="90.5">RIGHT_CONN_B25</text>
<text x="145.2" y="92.4">RIGHT_CONN_A30</text>
<text x="145.2" y="94.3">RIGHT_CONN_A29</text>
<text x="145.2" y="96.2">RIGHT_CONN_A32</text>
<text x="145.2" y="98.2">RIGHT_CONN_A31</text>
<text x="145.2" y="100.1">RIGHT_CONN_B33</text>
<text x="145.2" y="102">RIGHT_CONN_B32</text>
<text x="145.2" y="104">RIGHT_CONN_A28</text>
<text x="145.2" y="105.9">RIGHT_CONN_A27</text>
<text x="145.2" y="107.8">RIGHT_CONN_A24</text>
<text x="145.2" y="109.8">RIGHT_CONN_A23</text>
<text x="145.2" y="111.7">RIGHT_CONN_B22</text>
<text x="145.2" y="113.6">RIGHT_CONN_B21</text>
<text x="145.2" y="115.5">RIGHT_CONN_B19</text>
<text x="145.2" y="117.5">RIGHT_CONN_B18</text>
<text x="145.2" y="119.4">RIGHT_CONN_B28</text>
<text x="145.2" y="121.3">RIGHT_CONN_B27</text>
<text x="145.2" y="123.3">RIGHT_CONN_B24</text>
<text x="145.2" y="125.2">RIGHT_CONN_B23</text>
<text x="145.2" y="127.1">RIGHT_CONN_B17</text>
<text x="145.2" y="129.1">RIGHT_CONN_B16</text>
<text x="145.2" y="131">RIGHT_CONN_A16</text>
<text x="145.2" y="132.9">RIGHT_CONN_A15</text>
<text x="145.2" y="134.8">RIGHT_CONN_A18</text>
<text x="145.2" y="136.8">RIGHT_CONN_A17</text>
<text x="145.2" y="138.7">RIGHT_CONN_B15</text>
<text x="145.2" y="140.6">RIGHT_CONN_B14</text>
<text x="145.2" y="142.6">RIGHT_CONN_A22</text>
<text x="145.2" y="144.5">RIGHT_CONN_A21</text>
<text x="145.2" y="146.4">RIGHT_CONN_A20</text>
<text x="145.2" y="148.4">RIGHT_CONN_A19</text>
<text x="145.2" y="150.3">LEFT_CONN_A16</text>
</g>
<g font-size="1.7" fill="#004080">
<text x="180.5" y="41.9">VCCO_35_1</text>
<text x="180.5" y="43.8">VCCO_35_2</text>
<text x="180.5" y="45.7">VCCO_35_3</text>
<text x="180.5" y="47.7">VCCO_35_4</text>
<text x="180.5" y="49.6">VCCO_35_5</text>
<text x="180.5" y="51.5">VCCO_35_6</text>
<text x="180.5" y="57.3">IO_0_35</text>
<text x="180.5" y="59.2">IO_L1P_T0_AD4P_35</text>
<text x="180.5" y="61.2">IO_L1N_T0_AD4N_35</text>
<text x="180.5" y="63.1">IO_L2P_T0_AD12P_35</text>
<text x="180.5" y="65">IO_L2P_T0_AD12N_35</text>
<text x="180.5" y="67">IO_L3P_T0_DQS_AD5P_35</text>
<text x="180.5" y="68.9">IO_L3N_T0_DQS_AD5N_35</text>
<text x="180.5" y="70.8">IO_L4P_T0_35</text>
<text x="180.5" y="72.8">IO_L4N_T0_35</text>
<text x="180.5" y="74.7">IO_L5P_T0_AD13P_35</text>
<text x="180.5" y="76.6">IO_L5N_T0_AD13N_35</text>
<text x="180.5" y="78.5">IO_L6P_T0_35</text>
<text x="180.5" y="80.5">IO_L6N_T0_VREF_35</text>
<text x="180.5" y="82.4">IO_L7P_T1_AD6P_35</text>
<text x="180.5" y="84.3">IO_L7N_T1_AD6N_35</text>
<text x="180.5" y="86.3">IO_L8P_T1_AD14P_35</text>
<text x="180.5" y="88.2">IO_L8N_T1_AD14N_35</text>
<text x="180.5" y="90.1">IO_L9P_T1_DQS_AD7P_35</text>
<text x="180.5" y="92.1">IO_L9N_T1_DQS_AD7N_35</text>
<text x="180.5" y="94">IO_L10P_T1_AD15P_35</text>
<text x="180.5" y="95.9">IO_L10N_T1_AD15N_35</text>
<text x="180.5" y="97.8">IO_L11P_T1_SRCC_35</text>
<text x="180.5" y="99.8">IO_L11N_T1_SRCC_35</text>
<text x="180.5" y="101.7">IO_L12P_T1_MRCC_35</text>
<text x="180.5" y="103.6">IO_L12N_T1_MRCC_35</text>
<text x="180.5" y="105.6">IO_L13P_T2_MRCC_35</text>
<text x="180.5" y="107.5">IO_L13N_T2_MRCC_35</text>
<text x="180.5" y="109.4">IO_L14P_T2_SRCC_35</text>
<text x="180.5" y="111.4">IO_L14N_T2_SRCC_35</text>
<text x="180.5" y="113.3">IO_L15P_T2_DQS_35</text>
<text x="180.5" y="115.2">IO_L15N_T2_DQS_35</text>
<text x="180.5" y="117.1">IO_L16P_T2_35</text>
<text x="180.5" y="119.1">IO_L16N_T2_35</text>
<text x="180.5" y="121">IO_L17P_T2_35</text>
<text x="180.5" y="122.9">IO_L17N_T2_35</text>
<text x="180.5" y="124.9">IO_L18P_T2_35</text>
<text x="180.5" y="126.8">IO_L18N_T2_35</text>
<text x="180.5" y="128.7">IO_L19P_T3_35</text>
<text x="180.5" y="130.7">IO_L19N_T3_VREF_35</text>
<text x="180.5" y="132.6">IO_L20P_T3_35</text>
<text x="180.5" y="134.5">IO_L20N_T3_35</text>
<text x="180.5" y="136.4">IO_L21P_T3_DQS_35</text>
<text x="180.5" y="138.4">IO_L21N_T3_DQS_35</text>
<text x="180.5" y="140.3">IO_L22P_T3_35</text>
<text x="180.5" y="142.2">IO_L22N_T3_35</text>
<text x="180.5" y="144.2">IO_L23P_T3_35</text>
<text x="180.5" y="146.1">IO_L23N_T3_35</text>
<text x="180.5" y="148">IO_L24P_T3_35</text>
<text x="180.5" y="150">IO_L24N_T3_35</text>
<text x="180.5" y="151.9">IO_25_35</text>
</g>
<g font-size="1.6">
<text x="5.8" y="34.6">use</text>
<text x="9.8" y="34.6">BAT46WJ</text>
<text x="17.4" y="34.6">instead</text>
<text x="25.1" y="34.6">for</text>
<text x="29" y="34.6">2.5V</text>
<text x="33.9" y="34.6">VCCO</text>
<text x="61.8" y="30.7">Select 3.3V or 2.5V VCCO for bank 35</text>
<text x="38.6" y="88.6">As per</text>
<text x="45.5" y="88.6">ug483</text>
</g>
<g font-size="1.6" fill="#008000">
<text x="67.6" y="34.6">Layout:</text>
<text x="75.3" y="34.6">2</text>
<text x="77.5" y="34.6">components</text>
<text x="88" y="34.6">share</text>
<text x="67.6" y="36.2">a</text>
<text x="69.7" y="36.2">pad</text>
<text x="73.6" y="36.2">(only</text>
<text x="79.4" y="36.2">one</text>
<text x="83.4" y="36.2">installed)</text>
</g>
<g font-size="1.4">
<text x="30.9" y="11.6">5</text>
<text x="88.9" y="11.6">4</text>
<text x="146.8" y="11.6">3</text>
<text x="204.7" y="11.6">2</text>
<text x="262.6" y="11.6">1</text>
<text x=".5" y="36.2">D</text>
<text x="292.1" y="36.2">D</text>
<text x=".5" y="82.1">C</text>
<text x="292.1" y="82.1">C</text>
<text x=".5" y="127.9">B</text>
<text x="292.1" y="127.9">B</text>
<text x=".5" y="173.8">A</text>
<text x="292.1" y="173.8">A</text>
<text x="30.9" y="196.9">5</text>
<text x="88.9" y="196.9">4</text>
<text x="146.8" y="196.9">3</text>
<text x="204.7" y="196.9">2</text>
<text x="262.6" y="196.9">1</text>
</g>
</svg>
